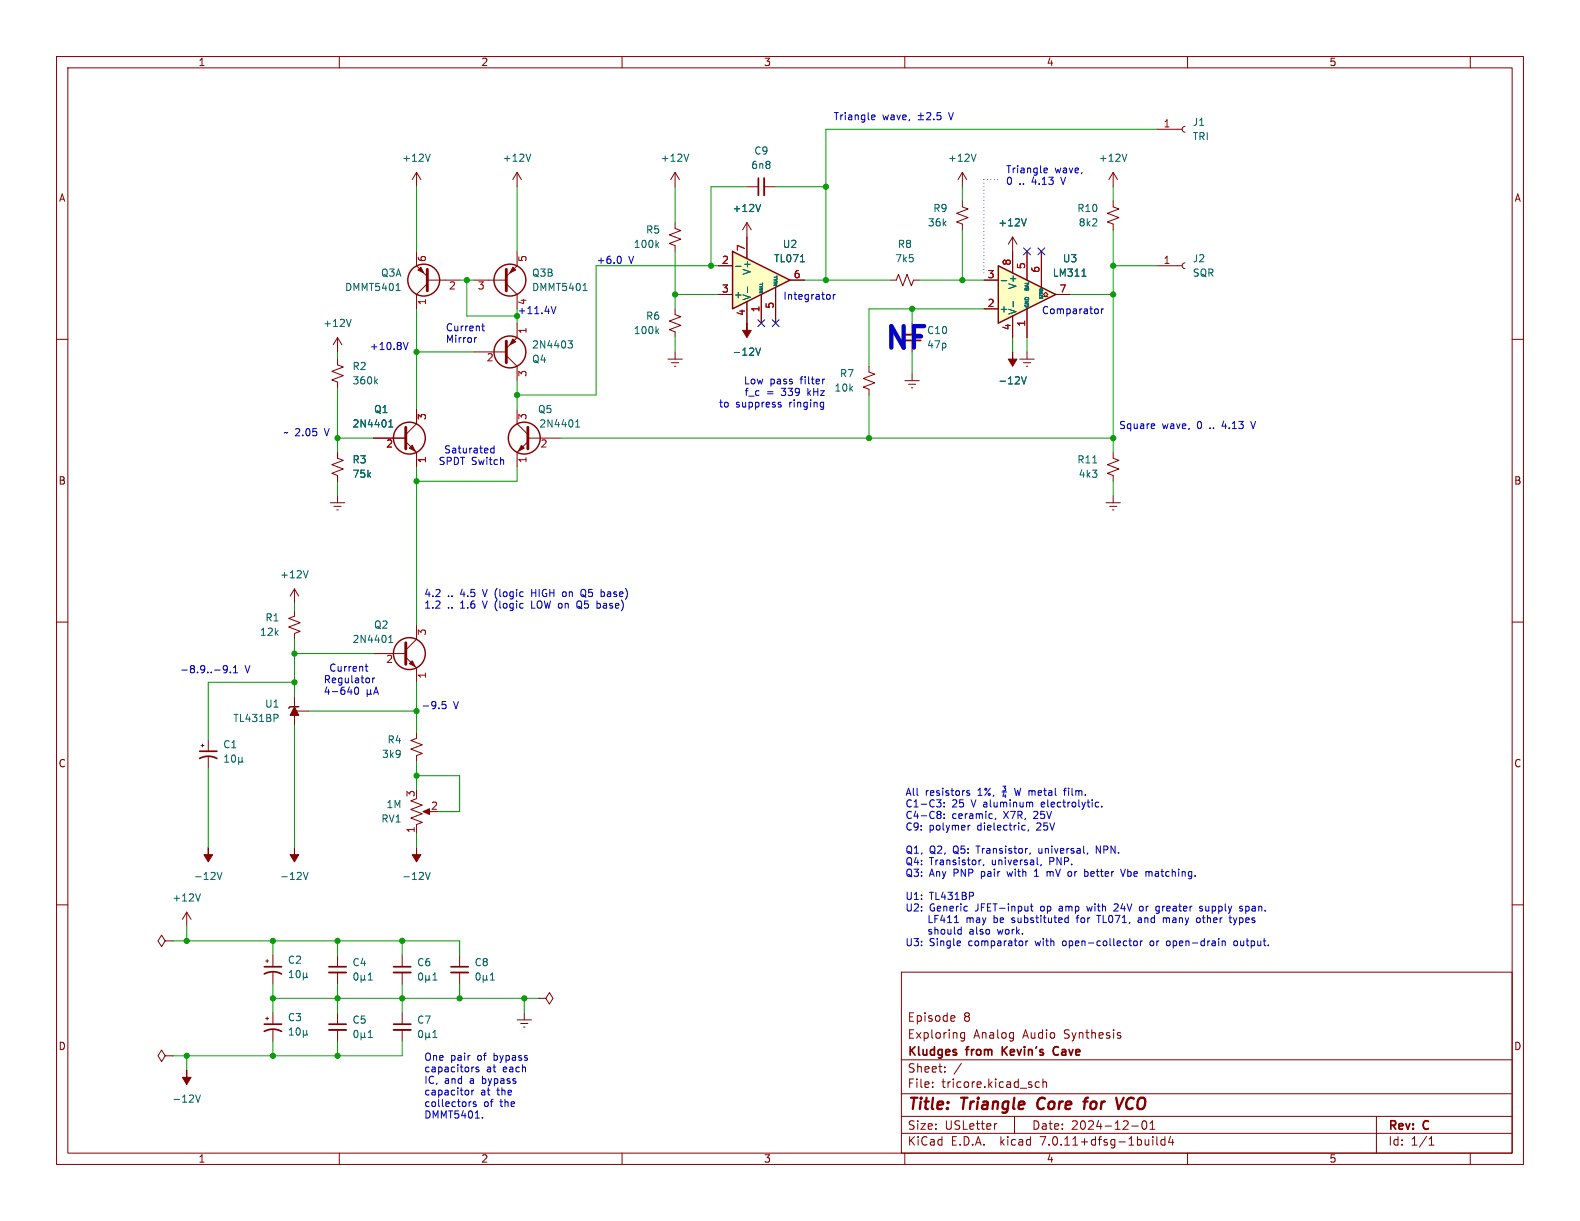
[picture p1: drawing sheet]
<svg xmlns="http://www.w3.org/2000/svg" width="279mm" height="216mm" viewBox="0 0 279 216" stroke-linecap="round" stroke-linejoin="round" font-family="sans-serif">
<g fill="none" stroke="#840000" stroke-width=".18">
<path d="M10 10h259.4v195.9h-259.4zM12 12h255.4v191.9h-255.4zM60 10v2M110 10v2M160 10v2M210 10v2M260 10v2M73.7 30.5l-.8 1.3M73.7 30.5v2.5M73.7 30.5l.7 1.3M91.4 30.5l-.7 1.3M91.4 30.5v2.5"/>
<path d="M91.4 30.5l.8 1.3M119.4 39.4v1l1 .4-2 .7 2 .8-2 .8 1 .3v1.1M119.4 30.5v2.5M119.4 30.5l-.8 1.3M119.4 30.5l.7 1.3M132.1 39.4l-.8 1.2M132.1 39.4v2.5M132.1 39.4l.7 1.2M132.1 33h2M135.1 33h2.1M10 60h2M119.4 54.6v1l1 .4-2 .8 2 .7-2 .8 1 .4v1"/>
<path d="M267.4 60h2M118.1 63.5h2.5M118.7 64.1h1.3M119.3 64.8h.2M119.4 62.2v1.3M153.7 64.8v1l1 .4-2 .7 2 .8-2 .8 1 .3v1.1M160 67.3h2.6M160.7 67.9h1.2M161.2 68.6h.2M161.3 66v1.3M195.6 88.9h2.5M196.2 89.5h1.3"/>
<path d="M196.7 90.2h.3M196.8 80v1l1.1 .4-2.1 .8 2.1 .7-2.1 .8 1 .4v1M196.8 87.6v1.3M10 110h2M267.4 110h2M10 160h2M267.4 160h2M29.2 166.4l-.6-1-.7 1 .7 1 .6-1h1.3M30.5 166.4h.1M47.2 179.8v.5M48.3 179.1v2M59.7 179.1v2"/>
<path d="M71.1 179.1v2M95.2 176.5h1.3l.7-1 .6 1-.6 1-.7-1M95.2 176.5h.1M159.4 171.9h108v32h-108zM168.4 179.6l.4 .1 .1 .2-.8 .2M29.2 186.7l-.6-1-.7 1 .7 1 .6-1h1.3M30.5 186.7h.1M47 180.1h.5M48.3 182.1v2.1M59.7 182.1v2.1M71.1 182.1v2.1M159.4 197.4h108"/>
<path d="M159.4 193.4h108M159.4 187.4h108M164.9 192.1v.2M164.9 191.4v.1M167.1 189.4v.2M167.1 188.7v.1M168.8 180.5l-.4 .1M170 188l-1.3 1.9M170.6 182.6v1.2l-.3 .3-.4-.1M170.6 182.7l-.5-.1-.2 .3v.4l.1 .2h.6M176.3 198.7l-.3 .1M179.4 197.4v3"/>
<path d="M183.8 191.4l-.4-.1-.3 .3v.4l.1 .2h.6M184.4 191.4l.2-.1 .4 .1 .1 .9M184.4 190.8v1.5M198 183.1l.2 .2-.2 .3M198 182.6l.1 .1M200.1 199.1h1.2M202.1 198.3l.2-.1a.81 .81 0 0 1 .6 .6 .81 .81 0 0 1-.3 .8l-.2 .1a.81 .81 0 0 1-.3-1.4zM203.4 199.7h.8M203.4 198.6l.4-.4v1.5M243.4 197.4v6.5M60 203.9v2M110 203.9v2"/>
<path d="M159.4 200.4h108M160 203.9v2M203.9 201v.1M203.9 201.5v1M204.6 201v1.3l.2 .2M206 201.6l-.4-.1-.3 .3v.4l.1 .2h.6M206 201v1.5M207 200.9l-.4 1.1h1M207.4 201.5v1M210 203.9v2M252.7 202.5h.9M252.7 201.4l.4-.4v1.5"/>
<path d="M260 203.9v2"/>
</g>
<path d="M183.7 194.4a1.27 1.27 0 0 0 0 1.6M191.6 194.8h.7M192.4 194.1l-.4 .1-.1 .2-.2 1.7M198.7 194.1l-.9 2M199.4 194.4a1.27 1.27 0 0 0 0 1.6" fill="none" stroke="#840000" stroke-width=".4"/>
<path d="M134.1 31.5v3M46.7 182.4a3.2 3.2 0 0 1 3.1 0M46.7 181.1h3.1M58.2 181.1h3M69.6 181.1h3M177.2 185.1v1.5M178.1 185.1l-.9 .8M187.1 185.1a.74 .74 0 0 0-.9 .6 .74 .74 0 0 0 .5 .9l.4-.1" fill="none" stroke="#840000" stroke-width=".3"/>
<g fill="none" stroke="#006464" stroke-width=".18">
<path d="M76.1 27.2l-.4 1.3M93.9 27.2l-.5 1.3M121.8 27.2l-.4 1.3M134.5 36.1l-.4 1.3M116.1 58.5l.4 .5M116.1 43.3l.4 .5M116.5 58.2l-.5 .4M116.5 42.9l-.5 .5M133.7 61.5l.4 1.3 .4-1.3M180.6 66.6l.5 1.3 .4-1.3M193.2 81.9h.8M34.6 193.6l.4 1.3 .4-1.3"/>
<path d="M51.2 183h.7M51.2 182.1l.3-.3v1.2M52.5 181.8h.2a.68 .68 0 0 1 .4 .6 .68 .68 0 0 1-.4 .6 .84 .84 0 0 1-.2-1.2zM53.6 182.8l.2 .2h.3l.1-.2M53.6 182.2v1.3M54.2 182.8l.2 .2M54.2 182.2v.6M62.8 182.3l.1-.1a.68 .68 0 0 1 .4 .6 .68 .68 0 0 1-.4 .7 .84 .84 0 0 1-.1-1.2zM63.9 183.3l.1 .2h.3l.2-.2M63.9 182.6v1.3M64.5 183.3l.1 .2M64.5 182.6v.7"/>
<path d="M65.1 183.5h.7M65.1 182.6l.4-.4v1.3M74.2 182.3l.1-.1a.68 .68 0 0 1 .5 .6 .68 .68 0 0 1-.5 .7 .84 .84 0 0 1-.1-1.2zM75.3 183.3l.2 .2h.2l.2-.2M75.3 182.6v1.3M75.9 183.3l.2 .2M75.9 182.6v.7M76.6 183.5h.7M76.6 182.6l.3-.4v1.3"/>
</g>
<path d="M135.1 31.5v3M58.2 182.1h3M69.6 182.1h3" fill="none" stroke="#840000" stroke-width=".33"/>
<g fill="#840000" stroke="#840000" stroke-width=".18">
<path d="M33 189.2v1.3h.8l-.8 1.3-.7-1.3h.7z"/>
<path d="M179.1 62.2v1.3h.7l-.7 1.3-.8-1.3h.8z"/>
<path d="M132.1 57.2v1.2h.7l-.7 1.3-.8-1.3h.8z"/>
</g>
<path d="M129.5 44.5l10.2 5-10.2 5.1z" fill="#ffffc2"/>
<g fill="none" stroke="#840000" stroke-width=".25">
<path d="M129.5 44.5l10.2 5-10.2 5.1z"/>
<circle cx="92.7" cy="77.5" r="2.82"/>
</g>
<g fill="none" stroke="#840000" stroke-width=".18">
<path d="M127 47h2.5M127 52.1h2.5M132.1 41.9v3.8M132.1 53.3v3.9M134.6 52.1v5.1M137.2 50.8v6.4M139.7 49.5h2.5M179.1 41.9l-.8 1.3M179.1 41.9v2.6M179.1 41.9l.7 1.3M91.4 72.4v2.5l1.9 1.9M93.3 78.1l-1.9 1.9v2.6"/>
<path d="M93.3 77.5h5.8"/>
</g>
<path d="M181.5 38.7l-.4 1.2M130.1 47.1h.9M132.2 50.8v.9M141.5 46.3h.8M101.8 75.5h.7M101.8 74.6l.4-.4v1.3" fill="none" stroke="#006464" stroke-width=".18"/>
<path d="M93.3 75.6v3.8" fill="none" stroke="#840000" stroke-width=".51"/>
<path d="M92.2 78.7l.5 .5-1 .6z" fill="#840000" stroke="#840000" stroke-width=".18"/>
<path d="M176.5 47l10.2 5.1-10.2 5.1z" fill="#ffffc2"/>
<g fill="none" stroke="#840000" stroke-width=".25">
<path d="M176.5 47l10.2 5.1-10.2 5.1zM52.8 125h-1.5l-.2 .2"/>
<circle cx="74.9" cy="49.5" r="2.82"/>
<circle cx="90.2" cy="49.5" r="2.82"/>
<circle cx="72.4" cy="77.5" r="2.82"/>
<circle cx="90.2" cy="62.2" r="2.82"/>
<circle cx="72.4" cy="115.6" r="2.82"/>
</g>
<g fill="none" stroke="#840000" stroke-width=".18">
<path d="M170.2 35.6v1l1 .4-2 .7 2 .8-2 .7 1 .4v1M170.2 30.5v2.5M170.2 30.5l-.8 1.3M170.2 30.5l.7 1.3M196.8 35.6v1l1.1 .4-2.1 .7 2.1 .8-2.1 .7 1 .4v1M196.8 30.5l-.7 1.3M196.8 30.5v2.5M196.8 30.5l.8 1.3M204.5 22.9h4.5M209.5 22.4l-.3 .1-.2 .3 .2 .4 .3 .2M59.7 59.7v2.5M59.7 59.7l-.8 1.3"/>
<path d="M59.7 59.7l.8 1.3M73.7 44.5v2.5l1.9 1.9M75.6 49.5h5.7M75.6 50.2l-1.9 1.9v2.5M83.8 49.5h5.7M89.5 50.2l1.9 1.9v2.5M91.4 57.2v2.5l-1.9 1.9M91.4 44.5v2.5l-1.9 1.9M127 52.1h2.5M127 47h2.5M132.1 41.9v3.8M132.1 53.3v3.9"/>
<path d="M134.6 52.1v5.1M137.2 50.8v6.4M139.7 49.5h2.5M157.5 49.5h1l.4-1 .7 2 .8-2 .8 2 .3-1h1.1M174 54.6h2.5M174 49.5h2.5M179.1 44.5v3.8M179.1 55.9v3.8M181.6 44.5v5M181.6 54.6v5.1M184.1 44.5v6.3M184.5 52.5h.4l-.4-.4 .4-.4 .4 .4-.4 .4h.4"/>
<path d="M186.7 52.1h2.5M204.5 47h4.5M209.5 46.5l-.3 .1-.2 .4 .2 .3 .3 .2M59.7 63.5v1l1 .4-2 .8 2 .7-2 .8 1 .4v1M66 77.5h5.8M71.8 78.1l1.9 1.9v2.6M73.7 72.4v2.5l-1.9 1.9M83.8 62.2h5.7M89.5 62.9l1.9 1.9v2.5M180.3 63.5h2.6M181 64.1h1.2M181.5 64.8h.2"/>
<path d="M181.6 62.2v1.3M58.4 88.9h2.6M59.1 89.5h1.2M59.6 90.2h.2M59.7 80v1l1 .4-2 .8 2 .7-2 .8 1 .4v1M59.7 87.6v1.3M52.1 108v1l-1 .3 2 .8-2 .8 2 .7-1 .4v1M52.1 104.1l-.8 1.3M52.1 104.1v2.6M52.1 104.1l.7 1.3M66 115.6h5.8M71.8 116.2l1.9 1.9v2.6"/>
<path d="M73.7 110.5v2.5l-1.9 1.9M35.6 131.8h.5M35.8 131.6v.5M36.8 130.8v2M36.8 133.9v2M52.1 123.2v5.1M52.1 125.7h2.5M73.7 129.5v1.1l-1.1 .3 2.1 .8-2.1 .8 2.1 .7-1 .4v1M73.7 141.2l-1.1 .4 2.1 .8-2.1 .7 2.1 .8-2.1 .8 2.1 .7-1 .4v1.5M75.2 143.5h1M33 161.3l-.7 1.3M33 161.3v2.5"/>
<path d="M33 161.3l.8 1.3M47 169.9h.5M47.2 169.7v.5M48.3 168.9v2M48.3 172v2M59.7 168.9v2M59.7 172v2M71.1 168.9v2M71.1 172v2M81.3 168.9v2M81.3 172v2M92.7 179.1v1.2"/>
<path d="M91.4 180.3h2.6M92.1 181h1.2M92.6 181.6h.2"/>
</g>
<g fill="none" stroke="#006464" stroke-width=".18">
<path d="M134.5 36.1l-.4 1.3M172.6 27.2l-.4 1.3M181.5 38.7l-.4 1.2M199.3 27.2l-.5 1.3M62.1 56.5l-.4 1.2M70 51.4h.8M103.1 51.4h.7M130.1 47.1h.9M132.2 50.8v.9M141.5 46.3h.8M177.1 49.6h.9M179.2 53.3v1"/>
<path d="M191.3 48.8h.7M66.4 67.4l.4 .5M66.8 67l-.5 .5M68.8 75.5h.7M68.8 74.6l.3-.4v1.3M100.4 60.3h.8l-.4 .5 .4 .1v.4l-.2 .2h-.4M133.7 61.5l.4 1.3 .4-1.3M180.6 66.6l.5 1.3 .4-1.3M54.5 100.9l-.4 1.3M68.8 112.7l.3-.4v1.3M68.8 113.6h.7M39.7 134.8h.7"/>
<path d="M39.7 133.9l.4-.4v1.3M41.1 133.6l.1-.1a.68 .68 0 0 1 .5 .6 .68 .68 0 0 1-.5 .7 .84 .84 0 0 1-.1-1.2zM42.2 134.6l.2 .2h.2l.2-.2M42.2 133.9v1.3M42.8 134.6l.2 .2M42.8 133.9v.7M49.1 126.4l.1 .2-.1 .3M35.4 158.1l-.4 1.2M38.4 154.2l.4 1.3 .4-1.3M53.6 154.2l.5 1.3 .4-1.3M75.2 154.2l.5 1.3 .4-1.3M51.2 172.9h.7"/>
<path d="M51.2 172l.3-.4v1.3M52.5 171.7l.2-.1a.68 .68 0 0 1 .4 .6 .68 .68 0 0 1-.4 .7 .84 .84 0 0 1-.2-1.2zM53.6 172.7l.2 .2h.3l.1-.2M53.6 172v1.3M54.2 172.7l.2 .2M54.2 172v.7M62.8 172.1l.1-.1a.68 .68 0 0 1 .4 .7 .68 .68 0 0 1-.4 .6 .84 .84 0 0 1-.1-1.2zM63.9 173.1l.1 .2h.3l.2-.2M63.9 172.5v1.2M64.5 173.1l.1 .2M64.5 172.5v.6M65.1 173.3h.7"/>
<path d="M65.1 172.4l.4-.4v1.3M74.2 172.1l.1-.1a.68 .68 0 0 1 .5 .7 .68 .68 0 0 1-.5 .6 .84 .84 0 0 1-.1-1.2zM75.3 173.1l.2 .2h.2l.2-.2M75.3 172.5v1.2M75.9 173.1l.2 .2M75.9 172.5v.6M76.6 173.3h.7M76.6 172.4l.3-.4v1.3M84.4 172.1l.1-.1a.68 .68 0 0 1 .4 .7 .68 .68 0 0 1-.4 .6 .84 .84 0 0 1-.1-1.2zM85.4 173.1l.2 .2h.3l.1-.2M85.4 172.5v1.2M86 173.1l.2 .2"/>
<path d="M86 172.5v.6M86.7 173.3h.7M86.7 172.4l.4-.4v1.3"/>
</g>
<path d="M75.6 47.6v3.8M89.5 47.6v3.8M71.8 75.6v3.8M89.5 60.3v3.8M71.8 113.7v3.8" fill="none" stroke="#840000" stroke-width=".51"/>
<g fill="#840000" stroke="#840000" stroke-width=".18">
<path d="M72.4 79.2l.5-.5 .5 1.1z"/>
<path d="M73.9 47.8l.5-.6 .5 1.1z"/>
<path d="M90.7 59.9l.5 .6-1 .5z"/>
<path d="M90.7 47.2l.5 .6-1 .5z"/>
<path d="M74.8 143.5l1.1-.5v1z"/>
<path d="M73.7 149.9v1.2h.7l-.7 1.3-.8-1.3h.8z"/>
<path d="M52.1 125l.7 1.5h-1.5z"/>
<path d="M52.1 149.9v1.2h.7l-.7 1.3-.8-1.3h.8z"/>
<path d="M36.8 149.9v1.2h.8l-.8 1.3-.7-1.3h.7z"/>
<path d="M72.4 117.3l.5-.5 .5 1.1z"/>
</g>
<path d="M58.2 172h3M69.6 172h3M79.8 172h3" fill="none" stroke="#840000" stroke-width=".33"/>
<path d="M35.3 134.1a3.2 3.2 0 0 1 3.1 0M35.3 132.8h3.1M46.7 172.2a3.2 3.2 0 0 1 3.1 0M46.7 170.9h3.1M58.2 170.9h3M69.6 170.9h3M79.8 170.9h3" fill="none" stroke="#840000" stroke-width=".3"/>
<g fill="none" stroke="#0000c2" stroke-width=".18">
<path d="M162.8 20v.9M166.3 19.9h-.6v.6l.2-.1 .4 .1 .1 .1-.1 .5-.1 .1-.5-.1M154.2 21.1h.5M154.2 20.4l.4-.1 .1 .3-.6 .2M162.4 21.2h.9M162.4 20.5h.9M163.9 20l.5-.1 .2 .4-.8 .9h.8M165.1 21.1v.1M184.7 30.5h.5M184.7 29.8l.3-.1 .2 .3-.6 .1M84.3 59.7l-.4 .2M85.2 57.7h.5"/>
<path d="M85.4 57.2v1.1l.3 .2M97.5 54.2l.4 1.3 .4-1.3M109.4 45.3a.68 .68 0 0 1 .5 .6 .68 .68 0 0 1-.5 .7M146.6 52.1l.2 .2v.4l-.2 .2M147.4 52.1v.8M147.7 52.1l-.3 .2M194 54.6l.2 .3v.3l-.2 .3M194.8 54.6v.9M195.1 54.6l-.3 .3M71.3 60.5l.4 1.3 .5-1.3M86.8 80l.2 .1 .4-.1M87.4 78.8v1.3"/>
<path d="M87.4 79.3l-.4-.1-.2 .2M137.8 71.6h.3v.2l-.1 .2h-.3M137.8 71.1l.3 .1M145.3 71.1l.3 .1M145.6 71.9l-.3 .1M145.6 71.1v1.1l-.2 .2M145.8 67l-.2 .1M204 74.9l.2 .3-.6 .2M204.1 75.7l-.1 .1M221.2 74.5l.4 1.3M40.2 118.2l-.2 .3h-.3l-.2-.3 .1-.4 .4-.1 .1 .1a.84 .84 0 0 1-.3 1.2h-.2M40.7 118.8v.2"/>
<path d="M41.3 119h.7M41.3 118.1l.3-.4v1.3M64.6 117.8h.5M64.7 118.5l.4 .2M65.9 119.9v.8M66.3 119.9l-.4 .2M94 104.2v1.3M94 106.3v1.2h.6M94 104.8h.7M99.5 105.4l.4 .1M99.9 104.6l-.4 .2M102.1 107.4l.4 .1"/>
<path d="M102.2 107.2l.5 .3M102.3 106.3l-.2 .1M102.8 105.3l.5 .2M103 105.2l.4 .2M103.3 104.2l-.5 .2M105.9 106.7l.3 .2v.4l-.3 .2M106.7 104.6l.2 .3v.3l-.2 .3M61.5 122.4h.8M62.8 121.7l-.1 .6 .1 .4 .2 .1 .4-.3v-.8M64.9 122.6l.2 .2h.3l.1-.2M64.9 121.9v1.3M65.5 122.6l.2 .2"/>
<path d="M65.5 121.9v.7M66.1 122.8l.4-1.3 .4 1.3M66.2 122.4h.6M78.8 124h-.6v.7l.1-.2 .5 .1 .1 .2-.1 .4-.2 .1-.4-.1M171.4 139.9l-.3-.1-.2 .2 .1 .2 .4 .1v.3h-.5M177.4 139h.4l-.2 .3 .2 .2v.3h-.4M188.1 139.8h.4M188.5 139.4l-.3 .2v1M165.9 143.5h.3l.2 .2-.2 .3M165.9 144h.3M166.2 144l.2 .3v.2l-.1 .2h-.4M166.4 141.4l-.4 .5 .3 .1 .1 .4-.2 .3h-.4"/>
<path d="M167 142.6v.1M167 141.9v.1M167 143.9v.2M167 144.6v.1M171.2 145.9v.9M171.6 145.9l-.4 .3M173.5 152.1l-.4 .2M174 152.9l-.2 .2M175.4 143.9h.1M175.5 144.7h-.1M176.1 144.7l-.1 .2M177.2 140h.8"/>
<path d="M177.5 140.2l-.1 .6h.5M177.8 140.5v.5M180.8 146h.5M180.8 146.7h.5M181.9 146.7l-.1 .3M182.2 150.8l-.1 .3M182.3 141.8l.3 .2v.7M182.4 159.8v1.1l.3 .2M182.9 155h.7M183.2 153.9l-.3 .2M183.5 152.9h.1M184.1 152.9l-.1 .2"/>
<path d="M185.2 154.1v.9M185.5 154.1l-.3 .1M189.1 154.1l.3 .1M189.4 154.9l-.3 .1M191.9 154.1h.3l.2 .3v.4l-.5 .2M192.4 150.8l-.2 .3M193.8 142.6h.5M193.8 141.9h.5M193.9 150.9v-1.3l.7 1.3M194.8 142.6v.1M197.5 159.8l-.5 .1M198.2 153.7l.4 1.3 .4-1.3"/>
<path d="M203.4 154.1l.3 .2v.7M169.8 166.4l.1 .3-.6 .1M171 162.3v.8M171.2 162.3l-.2 .1M171.7 164.7l-.2 .2 .2 .3M171.7 164.3l-.2 .1M175.8 161.9v1.2M175.8 163.1h.3M176.1 162.3l-.3 .1M176.4 164.3l.2 .9 .3-.6M179.1 162.3l.3 .1M179.1 162.7l.4 .2"/>
<path d="M179.5 163l-.2 .1h-.3M181.4 166.4v.8M181.8 166.4l-.4 .2M182.2 160.2h.5M190.3 162.3h.5M190.5 162v1.1M192.2 160.2l.2 .9M197.7 160.4l-.8 .7h.8M199.6 166.4h.5M200 167.2h.1M200.6 166.4h.3l.2 .2v.4l-.2 .2h-.3l-.1-.2zM201.4 162.3h.3l.1 .2v.6"/>
<path d="M201.6 160.3h.4M201.6 161h.4M201.7 166.4v.8M201.8 163.1h-.4M201.8 162.6l-.4 .1M202 166.4l-.3 .2M203.5 166.4l-.1 .2 .1 .6M204.6 160.2l.4 .1M205 161l-.4 .1M205 160.2v1.1l-.1 .2M206.3 162.4h.4l.1 .7M206.7 166.4h-.3l-.1 .2v.5l.4 .1"/>
<path d="M212.6 162.3h.5M212.6 160.3l-.3-.1-.2 .2 .1 .2 .4 .1v.3h-.5M212.8 161.9v1.1l.3 .1M216.1 166.5l.2-.1h.3l.1 .8M216.1 166.4v.8M218.1 162.3l.3 .8M218.4 163.1l-.1 .3M218.7 162.3l-.3 .8M218.7 166.4h-.3l-.2 .2v.5l.2 .1h.3M219.3 160.3h.4M219.3 160.6l.4 .3v.1l-.4 .1M220.3 161l.1 .1"/>
<path d="M220.3 160.2v1.3M220.4 160.2l-.1 .1M82.7 192.8l.2 .2v.4l-.2 .2M83.3 194.8l-.3 .3M83.4 192.8v.8M83.8 188.7l-.3 .1M83.8 192.8l-.4 .2M84.2 194.9l-.3-.1-.2 .2v.2l.5 .1v.3h-.5M84.6 188.7h-.3l-.1 .2v.1l.4 .2v.3h-.4M85.3 197.6v.1"/>
</g>
<path d="M174 31.8h2.5M174 48.3v-16.5" fill="none" stroke="#0000c2" stroke-width=".18" stroke-dasharray="0 .6"/>
<g fill="none" stroke="#009600" stroke-width=".18">
<path d="M73.7 33v11.5M91.4 33v11.5M119.4 33v6.4M132.1 33h-6.4v14M137.2 33h8.8M170.2 33v2.6M196.8 33v2.6M204.5 22.9h-58.5v26.6M73.7 54.6v17.8M81.3 49.5h2.5M82.5 49.5v6.4h8.9v1.3M119.4 52.1h7.6"/>
<path d="M119.4 44.5v10.1M119.4 59.7v2.5M127 47h-21.6v22.9h-14M142.2 49.5h15.3M161.3 54.6v2.6M162.6 49.5h11.4M170.2 40.6v8.9M174 54.6h-20.3v10.2M179.1 59.7v2.5M181.6 59.7v2.5M189.2 52.1h7.6M196.8 40.6v39.4"/>
<path d="M196.8 47h7.7M59.7 62.2v1.3M59.7 68.6v11.4M59.7 77.5h6.3M73.7 62.2h10.1M91.4 67.3v5.1M99.1 77.5h97.7M153.7 69.9v7.6M161.3 62.2v3.8M59.7 85.1v2.5M73.7 82.6v27.9M91.4 82.6v2.5h-17.7"/>
<path d="M196.8 85.1v2.5M52.1 115.6h13.9M52.1 106.7v1.3M52.1 113v10.2M36.8 135.9v14M52.1 128.3v21.6M52.1 120.7h-15.3v10.1M54.6 125.7h19.1M73.7 120.7v8.8M73.7 134.6v5.1M73.7 137.2h7.6v6.3h-3.8M73.7 147.3v2.6"/>
<path d="M30.5 166.4h50.8v2.5M33 163.8v2.6M48.3 176.5h46.9M48.3 166.4v2.5M48.3 174v5.1M59.7 166.4v2.5M59.7 174v5.1M71.1 166.4v2.5M71.1 174v5.1M81.3 174v2.5M92.7 176.5v2.6M33 186.7v2.5"/>
<path d="M48.3 184.2v2.5M59.7 184.2v2.5M71.1 184.2v2.5h-40.6"/>
</g>
<path d="M134 56.5l1.2 1.3M135.2 56.5l-1.2 1.3M136.6 56.5l1.2 1.3M137.8 56.5l-1.2 1.3M181 43.8l1.2 1.3M182.2 43.8l-1.2 1.3M183.5 43.8l1.3 1.3M184.8 43.8l-1.3 1.3" fill="none" stroke="#000084" stroke-width=".18"/>
<g fill="#009600" stroke="#009600" stroke-width=".18">
<circle cx="73.7" cy="137.2" r=".46"/>
<circle cx="73.7" cy="125.7" r=".46"/>
<circle cx="81.3" cy="176.5" r=".46"/>
<circle cx="92.7" cy="176.5" r=".46"/>
<circle cx="52.1" cy="120.7" r=".46"/>
<circle cx="52.1" cy="115.6" r=".46"/>
<circle cx="82.5" cy="49.5" r=".46"/>
<circle cx="125.7" cy="47" r=".46"/>
<circle cx="119.4" cy="52.1" r=".46"/>
<circle cx="153.7" cy="77.5" r=".46"/>
<circle cx="196.8" cy="77.5" r=".46"/>
<circle cx="196.8" cy="52.1" r=".46"/>
<circle cx="48.3" cy="186.7" r=".46"/>
<circle cx="71.1" cy="176.5" r=".46"/>
<circle cx="71.1" cy="166.4" r=".46"/>
<circle cx="33" cy="166.4" r=".46"/>
<circle cx="48.3" cy="176.5" r=".46"/>
<circle cx="48.3" cy="166.4" r=".46"/>
<circle cx="59.7" cy="166.4" r=".46"/>
<circle cx="33" cy="186.7" r=".46"/>
<circle cx="59.7" cy="176.5" r=".46"/>
<circle cx="59.7" cy="186.7" r=".46"/>
<circle cx="91.4" cy="55.9" r=".46"/>
<circle cx="73.7" cy="85.1" r=".46"/>
<circle cx="73.7" cy="62.2" r=".46"/>
<circle cx="59.7" cy="77.5" r=".46"/>
<circle cx="91.4" cy="69.9" r=".46"/>
<circle cx="146" cy="49.5" r=".46"/>
<circle cx="196.8" cy="47" r=".46"/>
<circle cx="170.2" cy="49.5" r=".46"/>
<circle cx="146" cy="33" r=".46"/>
<circle cx="161.3" cy="54.6" r=".46"/>
</g>
<text font-size="5.3" fill="#0000c2" x="156.2" y="62">NF</text>
<g font-size="2.8" fill="#840000">
<text x="160.4" y="196.8">Title:</text>
<text x="170.1" y="196.8">Triangle</text>
<text x="184.3" y="196.8">Core</text>
<text x="193.4" y="196.8">for</text>
<text x="199.9" y="196.8">VCO</text>
</g>
<g font-size="2.1" fill="#840000">
<text x="160.4" y="183.9">Exploring</text>
<text x="160.4" y="180.9">Episode</text>
<text x="170.3" y="180.9">8</text>
<text x="172.1" y="183.9">Analog</text>
<text x="180.9" y="183.9">Audio</text>
<text x="188.3" y="183.9">Synthesis</text>
<text x="160.4" y="189.9">Sheet:</text>
<text x="160.4" y="187.1">Kludges</text>
<text x="171" y="187.1">from</text>
<text x="177.9" y="187.1">Kevin's</text>
<text x="187.6" y="187.1">Cave</text>
<text x="160.4" y="192.6">File:</text>
<text x="166.5" y="192.6">tricore.kicad_sch</text>
<text x="160.4" y="202.8">KiCad</text>
<text x="160.4" y="200">Size:</text>
<text x="167.1" y="200">USLetter</text>
<text x="168.1" y="202.8">E.D.A.</text>
<text x="177" y="202.8">kicad</text>
<text x="182.4" y="200">Date:</text>
<text x="184.2" y="202.8">7.0.11+dfsg-1build4</text>
<text x="189.4" y="200">2024-12-01</text>
<text x="245.4" y="200.2">Rev:</text>
<text x="245.4" y="202.8">Id:</text>
<text x="249.5" y="202.8">1/1</text>
<text x="251.8" y="200.2">C</text>
</g>
<g font-size="1.8" fill="#840000">
<text x="35" y="11.9">1</text>
<text x="85" y="11.9">2</text>
<text x="135" y="11.9">3</text>
<text x="185" y="11.9">4</text>
<text x="235" y="11.9">5</text>
<text x="10.3" y="35.9">A</text>
<text x="267.7" y="35.9">A</text>
<text x="10.3" y="85.9">B</text>
<text x="267.7" y="85.9">B</text>
<text x="10.3" y="135.9">C</text>
<text x="267.7" y="135.9">C</text>
<text x="10.3" y="185.9">D</text>
<text x="267.7" y="185.9">D</text>
<text x="35" y="205.8">1</text>
<text x="85" y="205.8">2</text>
<text x="135" y="205.8">3</text>
<text x="185" y="205.8">4</text>
<text x="235" y="205.8">5</text>
</g>
<g font-size="1.8" fill="#0000c2">
<text x="147.3" y="21.3">Triangle</text>
<text x="156.1" y="21.3">wave,</text>
<text x="168.1" y="21.3">V</text>
<text x="177.8" y="30.7">Triangle</text>
<text x="177.8" y="32.8">0</text>
<text x="180.2" y="32.8">..</text>
<text x="182.6" y="32.8">4.13</text>
<text x="186.5" y="30.7">wave,</text>
<text x="188" y="32.8">V</text>
<text x="105.4" y="46.7">+6.0</text>
<text x="111.2" y="46.7">V</text>
<text x="138.4" y="53.1">Integrator</text>
<text x="78.7" y="58.7">Current</text>
<text x="93.4" y="54" transform="rotate(-90 93.4 54)">4</text>
<text x="184.1" y="55.6">Comparator</text>
<text x="65.3" y="62">+10.8V</text>
<text x="78.7" y="60.7">Mirror</text>
<text x="131.5" y="68.1">Low</text>
<text x="131.6" y="70.1">f_c</text>
<text x="135.5" y="70.1">=</text>
<text x="136.1" y="68.1">pass</text>
<text x="138.3" y="70.1">339</text>
<text x="141.7" y="68.1">filter</text>
<text x="143.1" y="70.1">kHz</text>
<text x="50.1" y="77.2">~ 2.05</text>
<text x="57.5" y="77.2">V</text>
<text x="127" y="72.1">to</text>
<text x="130.1" y="72.1">suppress</text>
<text x="139.7" y="72.1">ringing</text>
<text x="197.8" y="76">Square</text>
<text x="205.5" y="76">wave,</text>
<text x="211.8" y="76">0</text>
<text x="214.2" y="76">..</text>
<text x="216.6" y="76">4.13</text>
<text x="222" y="76">V</text>
<text x="77.5" y="82.3">SPDT Switch</text>
<text x="78.6" y="80.3">Saturated</text>
<text x="74.9" y="105.7">4.2</text>
<text x="74.9" y="107.7">1.2</text>
<text x="79.1" y="105.7">..</text>
<text x="79.1" y="107.7">..</text>
<text x="81.5" y="105.7">4.5</text>
<text x="81.5" y="107.7">1.6</text>
<text x="85.7" y="105.7">V (logic</text>
<text x="85.7" y="107.7">V (logic</text>
<text x="94.6" y="105.7">HIGH</text>
<text x="94.6" y="107.7">LOW on</text>
<text x="100.3" y="105.7">on</text>
<text x="103.1" y="107.7">Q5</text>
<text x="103.8" y="105.7">Q5</text>
<text x="106.8" y="107.7">base)</text>
<text x="107.5" y="105.7">base)</text>
<text x="31.7" y="119.1">-8.9..-9.1</text>
<text x="43.3" y="119.1">V</text>
<text x="58.3" y="118.9">Current</text>
<text x="57.1" y="120.9">Regulator</text>
<text x="57.1" y="122.9">4-640</text>
<text x="74.4" y="125.5">-9.5</text>
<text x="80.2" y="125.5">V</text>
<text x="160" y="140.8">All</text>
<text x="160" y="142.9">C1-C3:</text>
<text x="163.6" y="140.8">resistors</text>
<text x="168.3" y="142.9">25</text>
<text x="171.9" y="142.9">V aluminum</text>
<text x="173" y="140.8">1%,</text>
<text x="179.9" y="140.8">W metal</text>
<text x="184.6" y="142.9">electrolytic.</text>
<text x="189.1" y="140.8">film.</text>
<text x="160" y="144.9">C4-C8:</text>
<text x="160" y="146.9">C9:</text>
<text x="164.3" y="146.9">polymer</text>
<text x="168.3" y="144.9">ceramic,</text>
<text x="172.9" y="146.9">dielectric,</text>
<text x="177.6" y="144.9">X7R,</text>
<text x="183.1" y="144.9">25V</text>
<text x="183.6" y="146.9">25V</text>
<text x="160" y="151">Q1,</text>
<text x="160" y="153.1">Q4:</text>
<text x="160" y="155.1">Q3:</text>
<text x="164.3" y="151">Q2,</text>
<text x="164.3" y="153.1">Transistor,</text>
<text x="164.3" y="155.1">Any</text>
<text x="168.7" y="151">Q5:</text>
<text x="168.7" y="155.1">PNP</text>
<text x="173" y="151">Transistor,</text>
<text x="173.8" y="155.1">pair</text>
<text x="175.5" y="153.1">universal,</text>
<text x="178.6" y="155.1">with</text>
<text x="183.6" y="155.1">1</text>
<text x="184.1" y="151">universal,</text>
<text x="185.8" y="153.1">PNP.</text>
<text x="186" y="155.1">mV</text>
<text x="189.9" y="155.1">or</text>
<text x="193" y="155.1">better</text>
<text x="194.5" y="151">NPN.</text>
<text x="199.8" y="155.1">Vbe</text>
<text x="204.3" y="155.1">matching.</text>
<text x="160" y="159.2">U1:</text>
<text x="160" y="161.3">U2:</text>
<text x="164.3" y="159.2">TL431BP</text>
<text x="164.3" y="161.3">Generic</text>
<text x="172.6" y="161.3">JFET-input</text>
<text x="184.3" y="161.3">op</text>
<text x="187.7" y="161.3">amp</text>
<text x="192.9" y="161.3">with</text>
<text x="197.9" y="161.3">24V</text>
<text x="202.6" y="161.3">or</text>
<text x="205.7" y="161.3">greater</text>
<text x="213.6" y="161.3">supply</text>
<text x="220.9" y="161.3">span.</text>
<text x="160" y="167.4">U3:</text>
<text x="164.3" y="167.4">Single</text>
<text x="164.7" y="163.3">LF411</text>
<text x="164.7" y="165.3">should</text>
<text x="171.4" y="167.4">comparator</text>
<text x="171.6" y="163.3">may</text>
<text x="172.2" y="165.3">also</text>
<text x="176.6" y="163.3">be</text>
<text x="177.3" y="165.3">work.</text>
<text x="180" y="163.3">substituted</text>
<text x="183.4" y="167.4">with</text>
<text x="188.3" y="167.4">open-collector</text>
<text x="191.7" y="163.3">for</text>
<text x="195.5" y="163.3">TL071,</text>
<text x="202.9" y="163.3">and</text>
<text x="204" y="167.4">or</text>
<text x="207.1" y="167.4">open-drain</text>
<text x="207.6" y="163.3">many</text>
<text x="213.7" y="163.3">other</text>
<text x="219.3" y="167.4">output.</text>
<text x="219.8" y="163.3">types</text>
<text x="74.9" y="187.6">One</text>
<text x="74.9" y="189.7">capacitors</text>
<text x="74.9" y="191.7">IC,</text>
<text x="78.6" y="191.7">and</text>
<text x="79.7" y="187.6">pair</text>
<text x="83.2" y="191.7">a</text>
<text x="84.5" y="187.6">of</text>
<text x="85.5" y="191.7">bypass</text>
<text x="86" y="189.7">at</text>
<text x="87.6" y="187.6">bypass</text>
<text x="89.1" y="189.7">each</text>
<text x="74.9" y="193.8">capacitor</text>
<text x="74.9" y="195.8">collectors</text>
<text x="74.9" y="197.9">DMMT5401.</text>
<text x="85" y="193.8">at</text>
<text x="85.5" y="195.8">of</text>
<text x="88" y="193.8">the</text>
<text x="88.6" y="195.8">the</text>
</g>
<g font-size="1.8" fill="#a90000">
<text x="205.7" y="22.6">1</text>
<text x="75.6" y="46.4" transform="rotate(-90 75.6 46.4)">6</text>
<text x="93.4" y="46.4" transform="rotate(-90 93.4 46.4)">5</text>
<text x="127.6" y="46.7">2</text>
<text x="131.8" y="44.5" transform="rotate(-90 131.8 44.5)">7</text>
<text x="178.8" y="47.1" transform="rotate(-90 178.8 47.1)">8</text>
<text x="181.4" y="47.7" transform="rotate(-90 181.4 47.7)">5</text>
<text x="205.7" y="46.7">1</text>
<text x="79.3" y="51.5">2</text>
<text x="84.4" y="51.5">3</text>
<text x="127.6" y="51.8">3</text>
<text x="140.3" y="49.3">6</text>
<text x="174.6" y="49.3">3</text>
<text x="183.9" y="48.3" transform="rotate(-90 183.9 48.3)">6</text>
<text x="187.3" y="51.8">7</text>
<text x="75.6" y="54" transform="rotate(-90 75.6 54)">1</text>
<text x="93.4" y="59.1" transform="rotate(-90 93.4 59.1)">1</text>
<text x="131.8" y="56" transform="rotate(-90 131.8 56)">4</text>
<text x="134.4" y="55.3" transform="rotate(-90 134.4 55.3)">1</text>
<text x="136.9" y="54.7" transform="rotate(-90 136.9 54.7)">5</text>
<text x="174.6" y="54.4">2</text>
<text x="178.8" y="58.5" transform="rotate(-90 178.8 58.5)">4</text>
<text x="181.4" y="57.9" transform="rotate(-90 181.4 57.9)">1</text>
<text x="86" y="64.2">2</text>
<text x="93.4" y="66.7" transform="rotate(-90 93.4 66.7)">3</text>
<text x="75.6" y="74.4" transform="rotate(-90 75.6 74.4)">3</text>
<text x="93.4" y="74.4" transform="rotate(-90 93.4 74.4)">3</text>
<text x="68.2" y="79.5">2</text>
<text x="75.6" y="82" transform="rotate(-90 75.6 82)">1</text>
<text x="93.4" y="82" transform="rotate(-90 93.4 82)">1</text>
<text x="95.5" y="79.5">2</text>
<text x="75.6" y="112.5" transform="rotate(-90 75.6 112.5)">3</text>
<text x="68.2" y="117.6">2</text>
<text x="75.6" y="120.1" transform="rotate(-90 75.6 120.1)">1</text>
<text x="73.4" y="141" transform="rotate(-90 73.4 141)">3</text>
<text x="76.1" y="143.3">2</text>
<text x="73.4" y="147.4" transform="rotate(-90 73.4 147.4)">1</text>
</g>
<g font-size="1.8" fill="#006464">
<text x="210.8" y="22.5">J1</text>
<text x="71" y="28.8">+12V</text>
<text x="88.8" y="28.8">+12V</text>
<text x="116.7" y="28.8">+12V</text>
<text x="133.3" y="27.5">C9</text>
<text x="167.5" y="28.8">+12V</text>
<text x="194.2" y="28.8">+12V</text>
<text x="210.8" y="25">TRI</text>
<text x="132.7" y="30.1">6n8</text>
<text x="114.1" y="41.5">R5</text>
<text x="129.4" y="37.7">+12V</text>
<text x="164" y="40.2">36k</text>
<text x="164.9" y="37.7">R9</text>
<text x="176.4" y="40.2">+12V</text>
<text x="190.4" y="37.7">R10</text>
<text x="190.7" y="40.2">8k2</text>
<text x="112" y="44">100k</text>
<text x="136.8" y="46.6">TL071</text>
<text x="138.3" y="44">U2</text>
<text x="158.2" y="46.6">7k5</text>
<text x="158.7" y="44">R8</text>
<text x="187.9" y="46.6">U3</text>
<text x="210.8" y="46.6">J2</text>
<text x="60.9" y="51.7">DMMT5401</text>
<text x="67.3" y="49.1">Q3A</text>
<text x="94" y="49.1">Q3B</text>
<text x="94" y="51.7">DMMT5401</text>
<text x="129.7" y="52.9">+</text>
<text x="132.9" y="53.2" transform="rotate(-90 132.9 53.2)">V-</text>
<text x="132.9" y="48.7" transform="rotate(-90 132.9 48.7)">V+</text>
<text x="179.9" y="51.3" transform="rotate(-90 179.9 51.3)">V+</text>
<text x="186.1" y="49.1">LM311</text>
<text x="210.8" y="49.1">SQR</text>
<text x="57" y="58">+12V</text>
<text x="112" y="59.3">100k</text>
<text x="114.1" y="56.7">R6</text>
<text x="163.8" y="59.3">C10</text>
<text x="176.7" y="55.5">+</text>
<text x="179.9" y="55.8" transform="rotate(-90 179.9 55.8)">V-</text>
<text x="62.2" y="65.6">R2</text>
<text x="94" y="64.4">Q4</text>
<text x="94" y="61.8">2N4403</text>
<text x="129.4" y="63.1">-12V</text>
<text x="163.8" y="61.8">47p</text>
<text x="62.2" y="68.2">360k</text>
<text x="147.5" y="69.4">10k</text>
<text x="148.4" y="66.9">R7</text>
<text x="176.4" y="68.2">-12V</text>
<text x="62.2" y="75.8">2N4401</text>
<text x="66" y="73.3">Q1</text>
<text x="95" y="73.3">Q5</text>
<text x="95.3" y="75.8">2N4401</text>
<text x="62.2" y="82.1">R3</text>
<text x="190.4" y="82.1">R11</text>
<text x="62.2" y="84.7">75k</text>
<text x="190.7" y="84.7">4k3</text>
<text x="49.4" y="102.5">+12V</text>
<text x="45.9" y="112.6">12k</text>
<text x="46.8" y="110.1">R1</text>
<text x="62.2" y="113.9">2N4401</text>
<text x="66" y="111.4">Q2</text>
<text x="46.8" y="125.3">U1</text>
<text x="41.2" y="127.9">TL431BP</text>
<text x="68.4" y="131.7">R4</text>
<text x="39.4" y="132.5">C1</text>
<text x="67.5" y="134.2">3k9</text>
<text x="68.2" y="143.1">1M</text>
<text x="67.3" y="145.6">RV1</text>
<text x="34.2" y="155.8">-12V</text>
<text x="49.4" y="155.8">-12V</text>
<text x="71" y="155.8">-12V</text>
<text x="30.4" y="159.6">+12V</text>
<text x="50.8" y="170.6">C2</text>
<text x="62.2" y="171">C4</text>
<text x="73.7" y="171">C6</text>
<text x="83.8" y="171">C8</text>
<text x="50.8" y="180.8">C3</text>
<text x="62.2" y="181.2">C5</text>
<text x="73.7" y="181.2">C7</text>
<text x="30.4" y="195.2">-12V</text>
</g>
<text font-size="1.8" fill="#009600" x="91.4" y="55.6">+11.4V</text>
<g font-size=".9" fill="#006464">
<text x="182.1" y="51.6" transform="rotate(-90 182.1 51.6)">BAL</text>
<text x="182.1" y="54.5" transform="rotate(-90 182.1 54.5)">GND</text>
</g>
<g font-size=".7" fill="#006464">
<text x="135" y="51.9" transform="rotate(-90 135 51.9)">NULL</text>
<text x="137.6" y="50.7" transform="rotate(-90 137.6 50.7)">NULL</text>
<text x="184.6" y="53" transform="rotate(-90 184.6 53)">STRB</text>
</g>
</svg>
